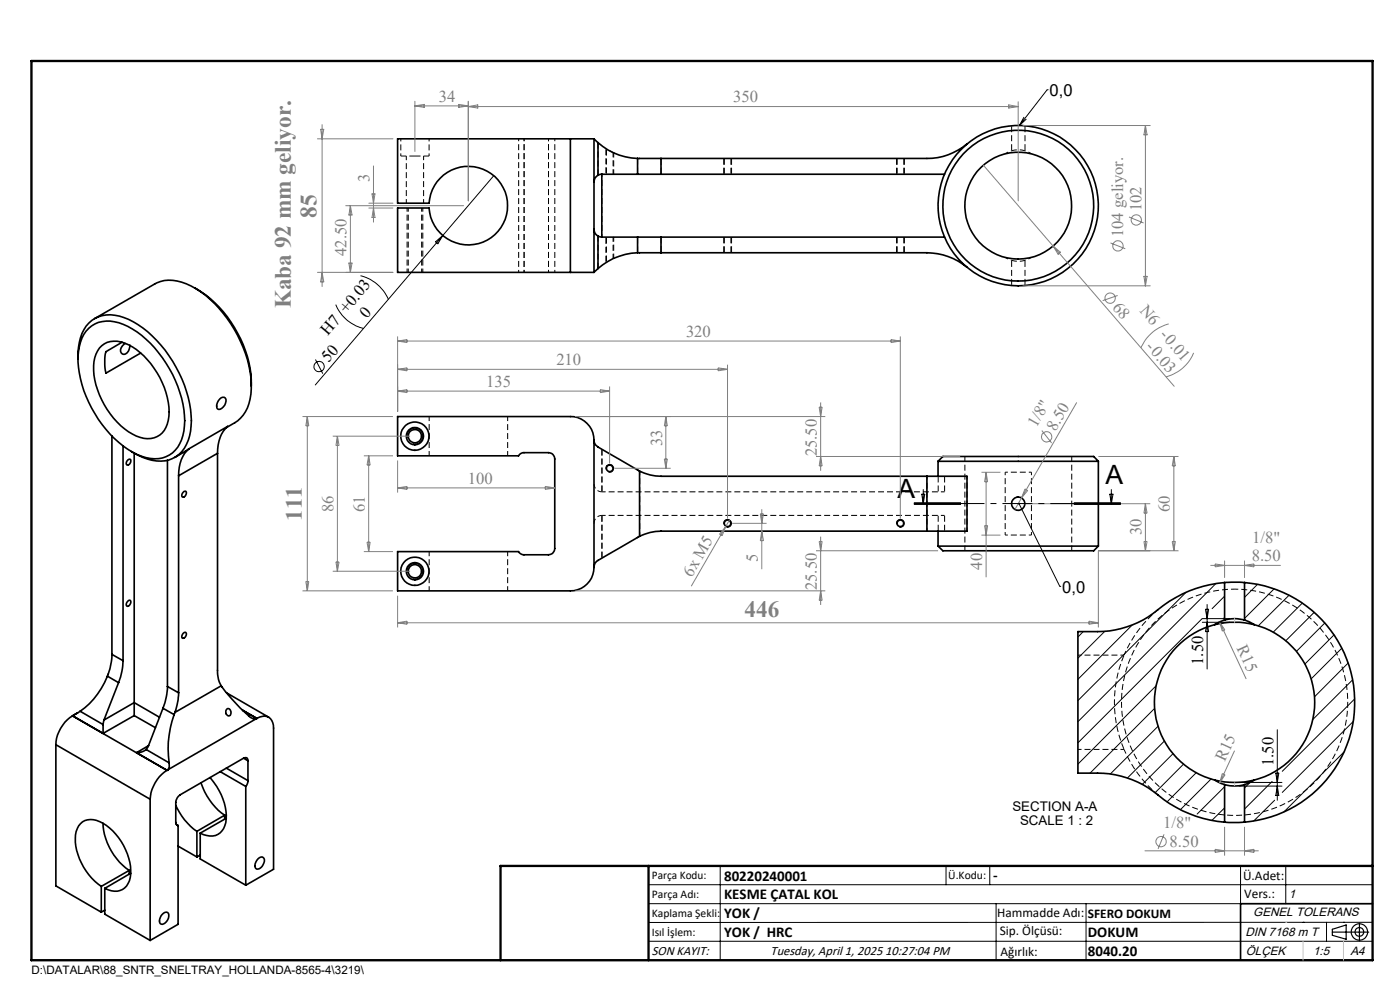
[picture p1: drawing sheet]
<svg xmlns="http://www.w3.org/2000/svg" width="297mm" height="210mm" viewBox="0 0 297 210" stroke-linecap="round" stroke-linejoin="round" font-family="sans-serif">
<path d="M85 33.1h3M88 33.1h3" fill="none" stroke="#000" stroke-width=".21" stroke-dasharray="1.3 .6" stroke-dashoffset=".1" stroke-linecap="butt"/>
<path d="M121 29.4v28.4M110 57.8v-28.4M111.2 57.8v-28.4M116.4 57.8v-28.4M117.7 57.8v-28.4" fill="none" stroke="#000" stroke-width=".21" stroke-dasharray="1.3 .6" stroke-dashoffset=".8" stroke-linecap="butt"/>
<g fill="none" stroke="#000" stroke-width=".21" stroke-dasharray="1.3 .6" stroke-dashoffset=".5" stroke-linecap="butt">
<path d="M218.8 32.6a5 5 0 0 0-5.6 0M86.4 44.1v13.7M86.6 44.1v13.7M89.4 57.8v-13.7M89.7 57.8v-13.7M213.2 54.6a5 5 0 0 0 5.6 0M127.7 109.3h72.7M196.6 101v11.7M200.4 104.3h-72.7M205.2 112.7v-11.7M238.5 139h-9.8M261.9 125a24 24 0 0 1 21 35.6 24 24 0 0 1-41.3 1.2 24 24 0 0 1 18.9-36.8h1.4"/>
<path d="M228.7 159h9.8"/>
</g>
<path d="M127.7 50.3v-13.4M213.2 113.5v-13.3M218.8 100.2v13.3" fill="none" stroke="#000" stroke-width=".21" stroke-dasharray="1.3 .6" stroke-dashoffset=".6" stroke-linecap="butt"/>
<g fill="none" stroke="#000" stroke-width=".21" stroke-dasharray="1.3 .6" stroke-dashoffset="-.1" stroke-linecap="butt">
<path d="M128.7 31.6v5.3M135.3 33.6v3.3M140.3 36.9v-3.3M153.5 33.6v3.3M153.7 33.6v3.3M155.1 36.9v-3.3M155.2 36.9v-3.3M190.2 33.6v3.3M190.3 33.6v3.3M191.7 36.9v-3.3M191.9 36.9v-3.3M214.6 26.7v5.3"/>
<path d="M217.4 32v-5.3M128.7 50.3v5.3M135.3 50.3v3.3M140.3 53.6v-3.3M153.5 50.3v3.3M153.7 50.3v3.3M155.1 53.6v-3.3M155.2 53.6v-3.3M190.2 50.3v3.3M190.3 50.3v3.3M191.7 53.6v-3.3M191.9 53.6v-3.3"/>
<path d="M214.6 55.2v5.3M217.4 60.5v-5.3M127.7 95.3v9M127.7 118.4v-9.1M127.7 104.3v-9M127.7 109.3v9.1M199 109.3v3.4M199 101v3.3M200.4 112.7v-3.4M200.4 101v3.3M238.5 159a25.5 25.5 0 0 1 0-20"/>
</g>
<g fill="none" stroke="#000" stroke-width=".21" stroke-dasharray="1.3 .6" stroke-linecap="butt">
<path d="M126.9 37.2v-7M129.4 32l.3 .2M129.7 32.2l.5 .2M126.9 57v-7M128.7 98.9l.1-.2M129.5 98.6l-.4 .1M130.2 99.1v.2M135.7 99.9l-.4-.2M129.2 100h.2M135.3 114l.4-.2M215.8 108.2h.2M216 108.2h.1"/>
<path d="M216.1 105.4l-.5 .1"/>
</g>
<path d="M85 29.4v3.7M91 33.1v-3.7M218.8 100.2h-5.6M218.8 113.5h-5.6" fill="none" stroke="#000" stroke-width=".21" stroke-dasharray="1.3 .6" stroke-dashoffset=".7" stroke-linecap="butt"/>
<path d="M86.2 33.1v10M89.9 43.1v-10M135.7 113.8v-13.9" fill="none" stroke="#000" stroke-width=".21" stroke-dasharray="1.3 .6" stroke-dashoffset=".4" stroke-linecap="butt"/>
<path d="M130.1 36.9v-4.6M130.1 54.9v-4.6M204.7 96.8v20M227.4 116.8v-20" fill="none" stroke="#000" stroke-width=".21" stroke-dasharray="1.3 .6" stroke-dashoffset=".2" stroke-linecap="butt"/>
<g fill="none" stroke="#000" stroke-width=".35">
<path d="M121 29.4h-36.7v13.7h6.7a8.3 8.3 0 0 1 12.6-6.6 8.3 8.3 0 0 1 0 14.2 8.3 8.3 0 0 1-12.6-6.6h-6.7v13.7h36.7M121 29.4h5M121 29.4v28.4M126 29.4l.9 .9M126 29.4v28.4M126.9 37.2l-.7 .6-.2 .8M126.9 30.3a13.2 13.2 0 0 0 8.4 3.3M126.9 30.3v6.9M127.7 37l-.8 .2M127.7 37h7.6M127.7 37v13.3M135.3 33.6h4.9"/>
<path d="M135.3 37h4.9M135.3 33.6v3.4M140.2 37h60.2M140.2 33.6v3.4M205.1 30.5a13.1 13.1 0 0 1-8.5 3.1h-56.4M121 57.8h5M126 48.6l.2 .9 .7 .6M126.9 57l-.9 .8M126.9 50.1l.8 .2M126.9 50.1v6.9M127.7 50.3h7.6M135.3 53.6a13.7 13.7 0 0 0-8.4 3.4"/>
<path d="M135.3 53.6h4.9M135.3 50.3h4.9M135.3 50.3v3.3M140.2 53.6h56.4a13.6 13.6 0 0 1 8.5 3.1M140.2 50.3h60.2M140.2 50.3v3.3M16.5 76.2a10.8 10.8 0 0 1 2.3-7.7 6.7 6.7 0 0 1 7.5-1.1 23.2 23.2 0 0 1 11.7 11.7 20.8 20.8 0 0 1 2.2 13.4 6.5 6.5 0 0 1-8.9 4.9l-2-.8-1.4-.8M18.8 69.6a7 7 0 0 1 8.3-.4 24.9 24.9 0 0 1 11.4 15.2 13.3 13.3 0 0 1-.8 10.5 6.2 6.2 0 0 1-7.6 1.9 21.8 21.8 0 0 1-11.3-11.4 19.6 19.6 0 0 1-2-11.9 7.2 7.2 0 0 1 2-3.9zM20.1 67.6l12.7-7.4a7.8 7.8 0 0 1 7.7 .5 25.3 25.3 0 0 1 11.1 13 17.9 17.9 0 0 1 .9 12.8 8.1 8.1 0 0 1-4.5 4.2M21.1 73.8a4.7 4.7 0 0 1 6.1-.7 17.3 17.3 0 0 1 8.6 15.2 4.7 4.7 0 0 1-3.8 4.7 8.5 8.5 0 0 1-6.4-2.7 17.9 17.9 0 0 1-5.7-12.7 6.6 6.6 0 0 1 1.2-3.8zM25.9 72.6l-3.4 2a10.6 10.6 0 0 0 0 4.6l7.3-4.3M26.5 72.9l-.2 .1a1.16 1.16 0 0 0-.7 1.1 1.16 1.16 0 0 0 .7 1.1 1.84 1.84 0 0 0 1.3-2"/>
<path d="M41.3 61.1a24.8 24.8 0 0 1 12 20.8M23.7 92.5v46.3M26.1 94.6v45.6M27.1 97.6l.4-.2a.71 .71 0 0 1 .2 .8 .71 .71 0 0 1-.8 .4l-.1-.5zM28.5 96.1v52.9M35.5 97.6v48M40.1 95.2l-3 1.8M40.1 95.2a7.1 7.1 0 0 0-2.2 5.7M40.1 95.2l8.2-4.8a7.3 7.3 0 0 0-2.2 5.8M46.1 96.2v46a6 6 0 0 0 .8 3.3M46.1 96.2l-8.2 4.7M46.6 84.7a.74 .74 0 0 1 .7-.4 .74 .74 0 0 1 .6 .4 1.95 1.95 0 0 1-1.5 2.1 1.23 1.23 0 0 1-.1-1.8z"/>
<path d="M84.3 88.4h36.7a5 5 0 0 1 5 4.9v27.1a5 5 0 0 1-5 4.9h-36.7v-8.3h25.7a1.33 1.33 0 0 0 1.2 .7h5.1a1.33 1.33 0 0 0 1.4-1.4v-18.9a1.33 1.33 0 0 0-1.4-1.4h-5.1a1.33 1.33 0 0 0-1.2 .7h-25.7zM126 93.4a1.62 1.62 0 0 0 .9 1.4l8.8 5.1M135.7 99.9a10.3 10.3 0 0 0 4.5 1.1h56.4M135.7 99.9v13.9M199 97.9h34M199 97.9l1-1.1h32l1 1.1M199 97.9v3.1M233 97.9v17.9M37.9 100.9v46.1M38.9 104.4l.4-.2a.71 .71 0 0 1 .1 .8 .71 .71 0 0 1-.7 .4l-.1-.5zM135.7 113.8l-6.7 3.8a7.3 7.3 0 0 0-2.8 1.9l-.2 .8M196.6 101h8.5v11.7h-8.5"/>
<path d="M196.6 112.7h-56.4a10.3 10.3 0 0 0-4.5 1.1M196.6 101v11.7M199 115.8h34M199 115.8l1 1h32l1-1M199 112.7v3.1M23.7 138.8a13.8 13.8 0 0 1-.9 4.6M23.7 138.8l2.4 1.4M27.1 127.6l.4-.3a.73 .73 0 0 1 .2 .9 .73 .73 0 0 1-.8 .4l-.1-.6zM38.9 134.3l.4-.2a.73 .73 0 0 1 .2 .9 .73 .73 0 0 1-.8 .4l-.1-.4zM257.7 132.5a17 17 0 0 0-12.8 16.5 17 17 0 0 0 12.8 16.5M257.7 132.5a17.9 17.9 0 0 1 8.4 0M259.8 131.5a7.2 7.2 0 0 1 4.2 0"/>
<path d="M259.8 123.6h4.2M259.8 123.6a25.9 25.9 0 0 0-15.2 6.5 20.2 20.2 0 0 1-11.8 3.9h-4.1v30a30.1 30.1 0 0 1 9.1 .6 20.9 20.9 0 0 1 9 5 26 26 0 0 0 13 4.8M259.8 131.5l-2.1 1M259.8 123.6v7.9M264 123.6a25.5 25.5 0 0 1 23.4 25.4 25.5 25.5 0 0 1-23.4 25.4M264 131.5l2.1 1M264 123.6v7.9M266.1 132.5a17 17 0 0 1 12.8 16.5 17 17 0 0 1-12.8 16.5M11.9 158l20 11.5M11.9 158v29.9l9.6 5.6M15.4 151.9a7.6 7.6 0 0 0-3.5 6.1M15.4 151.9l20 11.5"/>
<path d="M15.4 151.8l6.5 3.8M15.4 151.8v.1M16.5 151.2l-1.1 .6M17 150.9l-1.6 .9M17 150.9l4.9 2.8M21.9 153.7v1.9M22 152.7l-.1 1M22.8 143.4a16.7 16.7 0 0 1-5.8 7.5M22.8 143.4l2.4 1.4M25.2 144.8l-3.2 7.9M26.1 140.2a13.5 13.5 0 0 1-.9 4.6M28.5 149v2.8"/>
<path d="M28.5 149l-6.5 3.7M28.5 151.8l-6.6 3.8M28.5 149l5.3 3.1M28.5 151.8l4.5 2.6M29 159.7l6.4 3.7M31 159l-.9 .5-1.1 .2M31 159l4.9 2.8M31.5 158.2l-.5 .8M31.5 158.2l-2.5 1.5M34.6 150.2l2.3 1.4M34.6 150.2l-3.1 8M35.5 145.6a13.5 13.5 0 0 1-.9 4.6"/>
<path d="M35.5 145.6l2.4 1.4M36.9 151.6a21.9 21.9 0 0 0-1 10.2M37.1 151.1l-.2 .5M37.9 147a14 14 0 0 1-.8 4.1M46.9 145.5a40.7 40.7 0 0 0 6.3 6.7l.5 .3 .8-.1M46.9 145.5l-9.8 5.6M48 147l9 5.1M48.2 150.4a.77 .77 0 0 1 .8 .5 .77 .77 0 0 1-.5 1 .86 .86 0 0 1-.3-1.5zM51.4 150.6l3.1 1.8M54.5 152.4l-19.1 11M54.5 152.4h.1M54.5 152.4a2.15 2.15 0 0 1 2.5-.3 2.15 2.15 0 0 1 1 2.3v30l-5.9 3.4"/>
<path d="M21.9 174.7a13 13 0 0 0 5.5 9.9M31.9 169.5v30M35.4 163.4a7.9 7.9 0 0 0-3.5 6.1M35.4 163.4h.1M35.9 161.8v.8l-.1 .4-.4 .4M37.3 170.8a13 13 0 0 0 4.5 5.5M37.4 174.9l.4 .2M37.8 175.1v21l-5.9 3.4M37.8 179.5l4 2.3M41.8 176.3v5.5M42.5 176.7v5.5l9.6 5.6M42.7 166a13.5 13.5 0 0 0 5 6.9"/>
<path d="M44.6 165a12.4 12.4 0 0 1 3.3 9.5 3.3 3.3 0 0 1-4.7 2.6l-.7-.4M46.7 163.7l5.4 3.1M47.7 172.9l-5.9 3.4M47.7 172.9v.8M48 173.6l-5.5 3.1M48 162.9l4.6 2.7M51.7 160.8a.56 .56 0 0 1 .7 0 .56 .56 0 0 1 .2 .6M51.7 160.8l-13.5 7.8a2.11 2.11 0 0 0-.9 1.6v4.2a.62 .62 0 0 0 .5 .7M51.7 160.8l.9 .6M52.1 166.8v21M52.6 165.6l-.1 .6-.4 .6M52.6 161.4v4.2"/>
<path d="M257.7 165.5l2.1 .9M257.7 165.5a17.9 17.9 0 0 0 8.4 0M259.8 174.4h4.2M259.8 166.4a7.9 7.9 0 0 0 4.2 0M259.8 166.4v8M264 166.4v8M266.1 165.5l-2.1 .9M21.5 188a12.9 12.9 0 0 1-5.5-10.9 3.3 3.3 0 0 1 5.2-2.8 12.3 12.3 0 0 1 6.4 11.9 3.2 3.2 0 0 1-4.7 2.5l-.7-.3M21.5 188v5.5M22.2 188.4v5.5l9.7 5.6M22.2 193.1l-.7 .4M27.4 184.6l-5.9 3.4"/>
<path d="M27.4 184.6v.8M27.7 185.2l-5.5 3.2M34.5 193.9a.71 .71 0 0 1 .9-.4 .71 .71 0 0 1 .4 .9l-.5 1.1a.79 .79 0 0 1-.7 .6 .79 .79 0 0 1-.7-.4v-.7zM42.5 181.4l-.7 .4M54.7 182.2a.77 .77 0 0 1 1.1-.3 .77 .77 0 0 1 .2 1.1 1.38 1.38 0 0 1-1.7 1.2 1.69 1.69 0 0 1 .4-2zM291.2 191.7h-28v12"/>
<circle cx="216" cy="43.6" r="17"/>
<circle cx="216" cy="43.6" r="16"/>
<circle cx="216" cy="43.6" r="11.3"/>
<circle cx="88" cy="92.5" r="1.83"/>
<circle cx="88" cy="92.5" r="1.41"/>
<circle cx="88" cy="92.5" r="3"/>
<circle cx="129.3" cy="99.4" r=".7"/>
<circle cx="154.3" cy="111" r=".7"/>
<circle cx="191" cy="111" r=".71"/>
<circle cx="216" cy="106.8" r="1.41"/>
<circle cx="88" cy="121.2" r="1.42"/>
<circle cx="88" cy="121.2" r="2.99"/>
<circle cx="88" cy="121.2" r="1.83"/>
</g>
<path d="M130.2 36.9v-4.5M130.2 54.8v-4.5M91 88.3v8.4M107.7 96.7v-8.4M128.7 98.9l-.1 .6M91 117v8.3M126 102.7a1.67 1.67 0 0 0 1.7 1.6M127.7 109.3a1.67 1.67 0 0 0-1.7 1.7M107.7 125.3v-8.3M245.6 129.4a25.5 25.5 0 0 0-7.1 9.6M238.5 159a25.5 25.5 0 0 0 7.1 9.6" fill="none" stroke="#000" stroke-width=".21" stroke-dasharray="1.3 .6" stroke-dashoffset=".3" stroke-linecap="butt"/>
<g fill="none" stroke="#000" stroke-width=".21">
<path d="M222.1 19h.1M222.1 19l-5.8 7.6M104.7 37.3l-37.8 44.4M130.2 32.4h.1M217.2 24.8l-.9 1.8M217.7 25.3l-1.4 1.3M76.5 58.5a8.8 8.8 0 0 1 5.9 5M92.4 51.3l1.5-1.4-1 1.8zM130.2 54.8h.1M66.9 76.3l1.6 3M71.2 64.6a8.6 8.6 0 0 0 6 5.1M86.4 92.9a1.67 1.67 0 0 1 1.4-2.1 1.67 1.67 0 0 1 1.9 1.8 1.67 1.67 0 0 1-2.1 1.5"/>
<path d="M128.7 98.9a.82 .82 0 0 1 1-.3 .82 .82 0 0 1 .4 1.1 .82 .82 0 0 1-1 .4M153.5 111.2a.83 .83 0 0 1 .8-1 .83 .83 0 0 1 .9 .9 .83 .83 0 0 1-1.1 .7M190.2 111.2a.84 .84 0 0 1 .8-1 .84 .84 0 0 1 .9 .9 .84 .84 0 0 1-1.1 .7M193.9 106.8h10M193.9 107h10M193.9 106.6h10M195.5 104.8h.7l-.3 2zM195.9 103.8v3M216.2 106.8l8.6 17.6M227.8 106.6h10zM227.8 106.8h10M227.8 107h10"/>
<path d="M235.4 104.8h.7l-.3 2zM235.8 103.8v3M86.4 121.6a1.66 1.66 0 0 1 1.5-2.1 1.66 1.66 0 0 1 1.8 1.8 1.66 1.66 0 0 1-2.1 1.5M224.8 124.4h.1M229.8 134l-1.1 1.1M234.4 133.9l-5.7 5.7M240.2 132.6l-11.5 11.5M251.6 125.7l-22.9 22.9M252.2 134.1l-23.5 23.5M255 131.3l-2.7 2.7M255.1 132h5.8M255.1 131.2h5.8"/>
<path d="M255.7 129.2h.7l-.3 2zM256.1 128.2v13.7M256.1 132l.3 2h-.7zM258 123.8l-29.3 29.3M259.8 126.5l-2.7 2.6M259.8 131l-.2 .2M266.8 124l-2.8 2.7M270.3 124.9l-6.3 6.3M273.5 126.3l-6.6 6.4M276.3 127.9l-6.2 6.2M278.8 129.9l-6 6M281.1 132.1l-6.1 6.1"/>
<path d="M283 134.7l-6.2 6.2M284.7 137.5l-6.5 6.5M244.9 150.3l-13.7 13.7M245.3 145.5l-16.6 16.6M245.7 154l-10.2 10.2M247 157.2l-7.8 7.8M248.8 159.9l-6.5 6.5M271 154.8v14.9M285.2 159.5l-12.8 12.7M286 140.6l-7.1 7.2M286.9 144.2l-8.4 8.4M287.1 153.1l-15.1 15"/>
<path d="M287.4 148.3l-15.4 15.3M251.1 162.1l-6.1 6.1M253.8 163.9l-6.2 6.2M256.9 165.2l-6.5 6.6M259.8 166.9l-5.8 5.8M259.8 171.4l-2.7 2.6M262.9 166h9.1M262.9 166.7h9.1M265.1 166l-1.1 1.1M269.9 165.8l-5.9 5.8M270.4 169.7l-4.4 4.5M270.7 164h.6l-.3 2z"/>
<path d="M271 166.7l.3 2h-.6zM137.6 187.7h153.6M137.6 191.7h153.6M137.6 199.7h153.6M152.8 183.7v20M200.7 183.7v4M210 183.7v4M211.3 191.7v12M230.4 191.7v12M263.2 183.7v20M272.8 183.7v8M276.4 195.6h.1"/>
<path d="M281.4 195.6v4.1M285 195.6h.1M291.2 195.6l-153.6 .1"/>
<circle cx="67.7" cy="77.7" r="1.08"/>
</g>
<g fill="none" stroke="#808080" stroke-width=".21">
<path d="M67.3 29.4h16.1M68 27.4h.7l-.4 2zM68.3 26.4v34.4M79.2 35.2v11.9M88 21.5v10.6M88 22.5h11.3M88 22.5l2-.4v.7zM97.3 22.1l2 .4-2 .3zM99.3 21.5v21.1M99.3 22.6h116.7M99.3 22.6l2.1-.3v.6zM208.6 35l14.8 17.2"/>
<path d="M214 22.3l2 .3-2 .3zM216 21.6v21M217 26.6h27M243 26.6v34M243 26.6l.3 2h-.6zM67.3 57.8h16.1M68.3 57.8l.4 2h-.7zM73.3 43.6h25.1M74 55.8h.7l-.4 2zM74.3 43.6v14.2M74.3 43.6l.4 2h-.7zM78.2 43.1h5.2"/>
<path d="M78.2 44.1h5.2M78.9 41.1h.7l-.4 2zM79.2 44.1l.4 2h-.7zM223.4 52.2l25.7 29.7M223.4 52.2l1.6 1.3-.5 .4zM235.6 51.5l3.1 1.3M239.5 46l3.1 1.3M242.7 58.6h.6l-.3 2zM84.3 71.4v15.9M84.3 72.3l2.1-.3v.7zM84.3 78.3l2.1-.3v.7zM84.3 78.3h70"/>
<path d="M84.3 72.3h106.7M152.3 78l2 .3-2 .4zM154.3 77.4v32.6M189 72l2 .3-2 .4zM191 71.4v38.6M217 60.6h27M237.1 62.7l-3.2 1.1M247.9 68.7a8.8 8.8 0 0 0-5.9 5.1M253.2 74.9a8.6 8.6 0 0 1-5.9 5M64.2 88.4h19.2M65.2 88.4l.3 1.9h-.6zM65.2 88.4v36.9"/>
<path d="M70.6 92.5h16.4M71.6 92.5v28.7M71.6 92.5l.3 2h-.6zM77.2 96.7h6.2M78.2 96.7v20.3M78.2 96.7l.3 2h-.6zM84.3 97.7v6.8M84.3 83h45M84.3 83l2.1-.4v.7zM122 88.4h53.1M127.4 82.6l1.9 .4-1.9 .3zM129.3 82v16.3"/>
<path d="M130.4 99.3h11.9M140.9 97.4h.7l-.3 1.9zM141.3 88.4v10.9M141.3 88.4l.3 1.9h-.7zM173.1 96.8h30.6M173.8 86.4h.6l-.3 2zM174.1 85.4v14.5M174.1 96.8l.3 2h-.6zM221 91.3l2.1 2.7M228.4 85.4l-11.7 20.2M233 96.8h17M249 96.8l.3 2h-.6z"/>
<path d="M249 96.8v20M71.3 119.2h.6l-.3 2zM77.2 117h6.2M77.9 115h.6l-.3 2zM84.3 103.5l2.1-.3v.6zM84.3 103.5h33.4M115.7 103.2l2 .3-2 .3zM153.9 111.8l-7.3 12.5M153.9 111.8l-.7 1.8-.6-.3zM154.8 110.3l-.9 1.5M155.3 111h7.3M161.3 109h.7l-.4 2z"/>
<path d="M161.6 108v12.7M161.6 112.7l.4 2h-.7zM173.1 116.8h25.9M173.8 114.9h.6l-.3 1.9zM174.1 113.8v14.5M208.2 113.5h4M208.2 100.2h4M208.9 111.5h.6l-.3 2zM209.2 100.2v22.2M209.2 100.2l.3 2h-.6zM216.7 105.6l-1.4 2.5M217 106.8h27"/>
<path d="M217.5 103.7l.5 .4-1.3 1.5zM242.7 114.9h.6l-.3 1.9zM243 106.8v10M243 106.8l.3 2.1h-.6zM248.7 114.9h.6l-.3 1.9zM250 116.8h-17v16.3M256.8 119.9h14.9M257.8 119.6l2 .3-2 .4zM259.8 118.9v3.7M264 118.9v3.7M264 119.9l2-.3v.7zM64.2 125.3h19.2"/>
<path d="M64.9 123.4h.6l-.3 1.9zM70.6 121.2h16.4M84.3 126.4v6.7M84.3 132.1l2.1-.3v.6zM84.3 132.1h148.7M122 125.3h53.1M174.1 125.3l.3 2h-.6zM231 131.8l2 .3-2 .3zM258.7 131.9l5.7 12.1M258.7 131.9l1.2 1.7-.6 .3zM261.9 159.2l-3.1 6.8M246.9 177l-1.2 3.1"/>
<path d="M259.3 164.1l.6 .3-1.1 1.6zM259.8 175.4v6.1M264 175.4v6.1M242.8 180.5h24.2M257.8 180.2l2 .3-2 .3zM264 180.5l2-.3v.6z"/>
<circle cx="237.2" cy="52.2" r="1.09"/>
<circle cx="241.1" cy="46.7" r="1.08"/>
<circle cx="235.5" cy="63.2" r="1.09"/>
<circle cx="222" cy="92.7" r="1.1"/>
<circle cx="246.3" cy="178.5" r="1.09"/>
</g>
<g fill="none" stroke="#000" stroke-width=".25">
<path d="M282.6 197.7h7.8M282.6 197.1l3-.9v3l-3-.8zM288.4 195.8v3.8M106.2 203.7h185"/>
<circle cx="288.4" cy="197.7" r="1.74"/>
<circle cx="288.4" cy="197.7" r=".93"/>
</g>
<path d="M128.5 31.5v5.4M128.5 50.3v5.4" fill="none" stroke="#000" stroke-width=".21" stroke-dasharray="1.3 .6" stroke-dashoffset="-.2" stroke-linecap="butt"/>
<path d="M193.9 106.8h43.9" fill="none" stroke="#000" stroke-width=".21" stroke-dasharray="6.3 1.3 1.3 1.3" stroke-dashoffset="1.5" stroke-linecap="butt"/>
<path d="M261.9 166v.7" fill="none" stroke="#c0c0c0" stroke-width=".21" stroke-dasharray="15.2 1.3 1.3 1.3" stroke-linecap="butt"/>
<path d="M6.7 12.9h284.5v190.8h-284.5zM137.6 183.7v20M291.2 183.7h-185v20" fill="none" stroke="#000" stroke-width=".5"/>
<path d="M276.4 199.7v4M285 199.7v4" fill="none" stroke="#c0c0c0" stroke-width=".21"/>
<path d="M261.9 131.2v.8M272.8 195.6h.1" fill="none" stroke="#c0c0c0" stroke-width=".25"/>
<path d="M216 106.7h.1l.1 .1-.1-.1a.22 .22 0 0 1 .3 .2 .22 .22 0 0 1-.3 .2 .22 .22 0 0 1-.1-.4z" fill="#000"/>
<g font-size="5.6">
<text x="190.4" y="105.7">A</text>
<text x="234.5" y="102.7">A</text>
</g>
<g font-size="4.9" fill="#808080">
<text x="67.2" y="46.2" transform="rotate(-90 67.2 46.2)">85</text>
<text x="61.7" y="65.4" transform="rotate(-90 61.7 65.4)">Kaba 92 mm geliyor.</text>
<text x="64" y="110.5" transform="rotate(-90 64 110.5)">111</text>
<text x="157.9" y="130.9">446</text>
</g>
<g font-size="3.5" fill="#808080">
<text x="93.1" y="21.6">34</text>
<text x="155.5" y="21.7">350</text>
<text x="78.4" y="38.5" transform="rotate(-90 78.4 38.5)">3</text>
<text x="242.2" y="44.9" transform="rotate(-90 242.2 44.9)">102</text>
<text x="238.3" y="50.3" transform="rotate(-90 238.3 50.3)">104 geliyor.</text>
<text x="73.5" y="54.3" transform="rotate(-90 73.5 54.3)">42.50</text>
<text x="235.8" y="65.3" transform="rotate(49 235.8 65.3)">68</text>
<text x="145.5" y="71.5">320</text>
<text x="241.6" y="66" transform="rotate(49 241.6 66)">N6 -0.01</text>
<text x="118" y="77.5">210</text>
<text x="243" y="73.5" transform="rotate(49 243 73.5)">-0.03</text>
<text x="103.1" y="82.1">135</text>
<text x="140.4" y="94.6" transform="rotate(-90 140.4 94.6)">33</text>
<text x="219.9" y="90.9" transform="rotate(-60 219.9 90.9)">1/8&quot;</text>
<text x="223.9" y="91.6" transform="rotate(-60 223.9 91.6)">8.50</text>
<text x="173.3" y="96.8" transform="rotate(-90 173.3 96.8)">25.50</text>
<text x="99.3" y="102.6">100</text>
<text x="70.8" y="108.6" transform="rotate(-90 70.8 108.6)">86</text>
<text x="77.4" y="108.6" transform="rotate(-90 77.4 108.6)">61</text>
<text x="242.2" y="113.6" transform="rotate(-90 242.2 113.6)">30</text>
<text x="248.2" y="108.6" transform="rotate(-90 248.2 108.6)">60</text>
<text x="160.8" y="119.1" transform="rotate(-90 160.8 119.1)">5</text>
<text x="265.5" y="119.1">8.50</text>
<text x="265.7" y="115.2">1/8&quot;</text>
<text x="146.8" y="122.5" transform="rotate(-60 146.8 122.5)">6x M5</text>
<text x="173.3" y="125.2" transform="rotate(-90 173.3 125.2)">25.50</text>
<text x="208.4" y="120.8" transform="rotate(-90 208.4 120.8)">40</text>
<text x="262.3" y="137.5" transform="rotate(65 262.3 137.5)">R15</text>
<text x="259.8" y="161.7" transform="rotate(-65 259.8 161.7)">R15</text>
<text x="246.8" y="175.7">1/8&quot;</text>
<text x="248.1" y="179.6">8.50</text>
</g>
<g font-size="3.5">
<text x="222.7" y="20.4">0,0</text>
<text x="69.6" y="71.3" transform="rotate(-50 69.6 71.3)">H7 +0.03</text>
<text x="77.8" y="67.6" transform="rotate(-50 77.8 67.6)">0</text>
<text x="69.7" y="77.1" transform="rotate(-50 69.7 77.1)">50</text>
<text x="225.3" y="125.7">0,0</text>
<text x="255.3" y="141" transform="rotate(-90 255.3 141)">1.50</text>
<text x="270.1" y="162.5" transform="rotate(-90 270.1 162.5)">1.50</text>
</g>
<g font-size="3.2">
<text x="153.6" y="190.8">KESME ÇATAL KOL</text>
<text x="153.6" y="186.8">80220240001</text>
<text x="210.7" y="186.6">-</text>
<text x="153.6" y="194.8">YOK /</text>
<text x="153.6" y="198.8">YOK / HRC</text>
<text x="230.8" y="198.7">DOKUM</text>
<text x="230.8" y="202.8">8040.20</text>
</g>
<g font-size="2.8">
<text x="214.8" y="172.1">SECTION A-A</text>
<text x="216.4" y="174.9">SCALE 1 : 2</text>
<text x="263.7" y="186.7">Ü.Adet:</text>
<text x="263.9" y="190.5">Vers.:</text>
<text x="211.5" y="194.5">Hammadde Adı:</text>
<text x="230.8" y="194.7">SFERO DOKUM</text>
<text x="138.3" y="202.6">SON KAYIT:</text>
<text x="163.5" y="202.6">Tuesday, April 1, 2025 10:27:04 PM</text>
<text x="212.1" y="198.4">Sip. Ölçüsü:</text>
<text x="212.2" y="202.7">Ağırlık:</text>
</g>
<g font-size="2.6">
<text x="273.4" y="190.4">1</text>
<text x="265.9" y="194.4">GENEL TOLERANS</text>
<text x="264.2" y="198.5">DIN 7168 m T</text>
<text x="264.3" y="202.6">ÖLÇEK</text>
<text x="278.5" y="202.6">1:5</text>
<text x="286.5" y="202.6">A4</text>
</g>
<g font-size="2.5">
<text x="138.3" y="186.4">Parça Kodu:</text>
<text x="138.3" y="190.5">Parça Adı:</text>
<text x="201.2" y="186.5">Ü.Kodu:</text>
<text x="138.3" y="194.5">Kaplama Şekli:</text>
<text x="138.3" y="198.6">Isıl İşlem:</text>
<text x="6.7" y="206.7">D:\DATALAR\88_SNTR_SNELTRAY_HOLLANDA-8565-4\3219\</text>
</g>
</svg>
